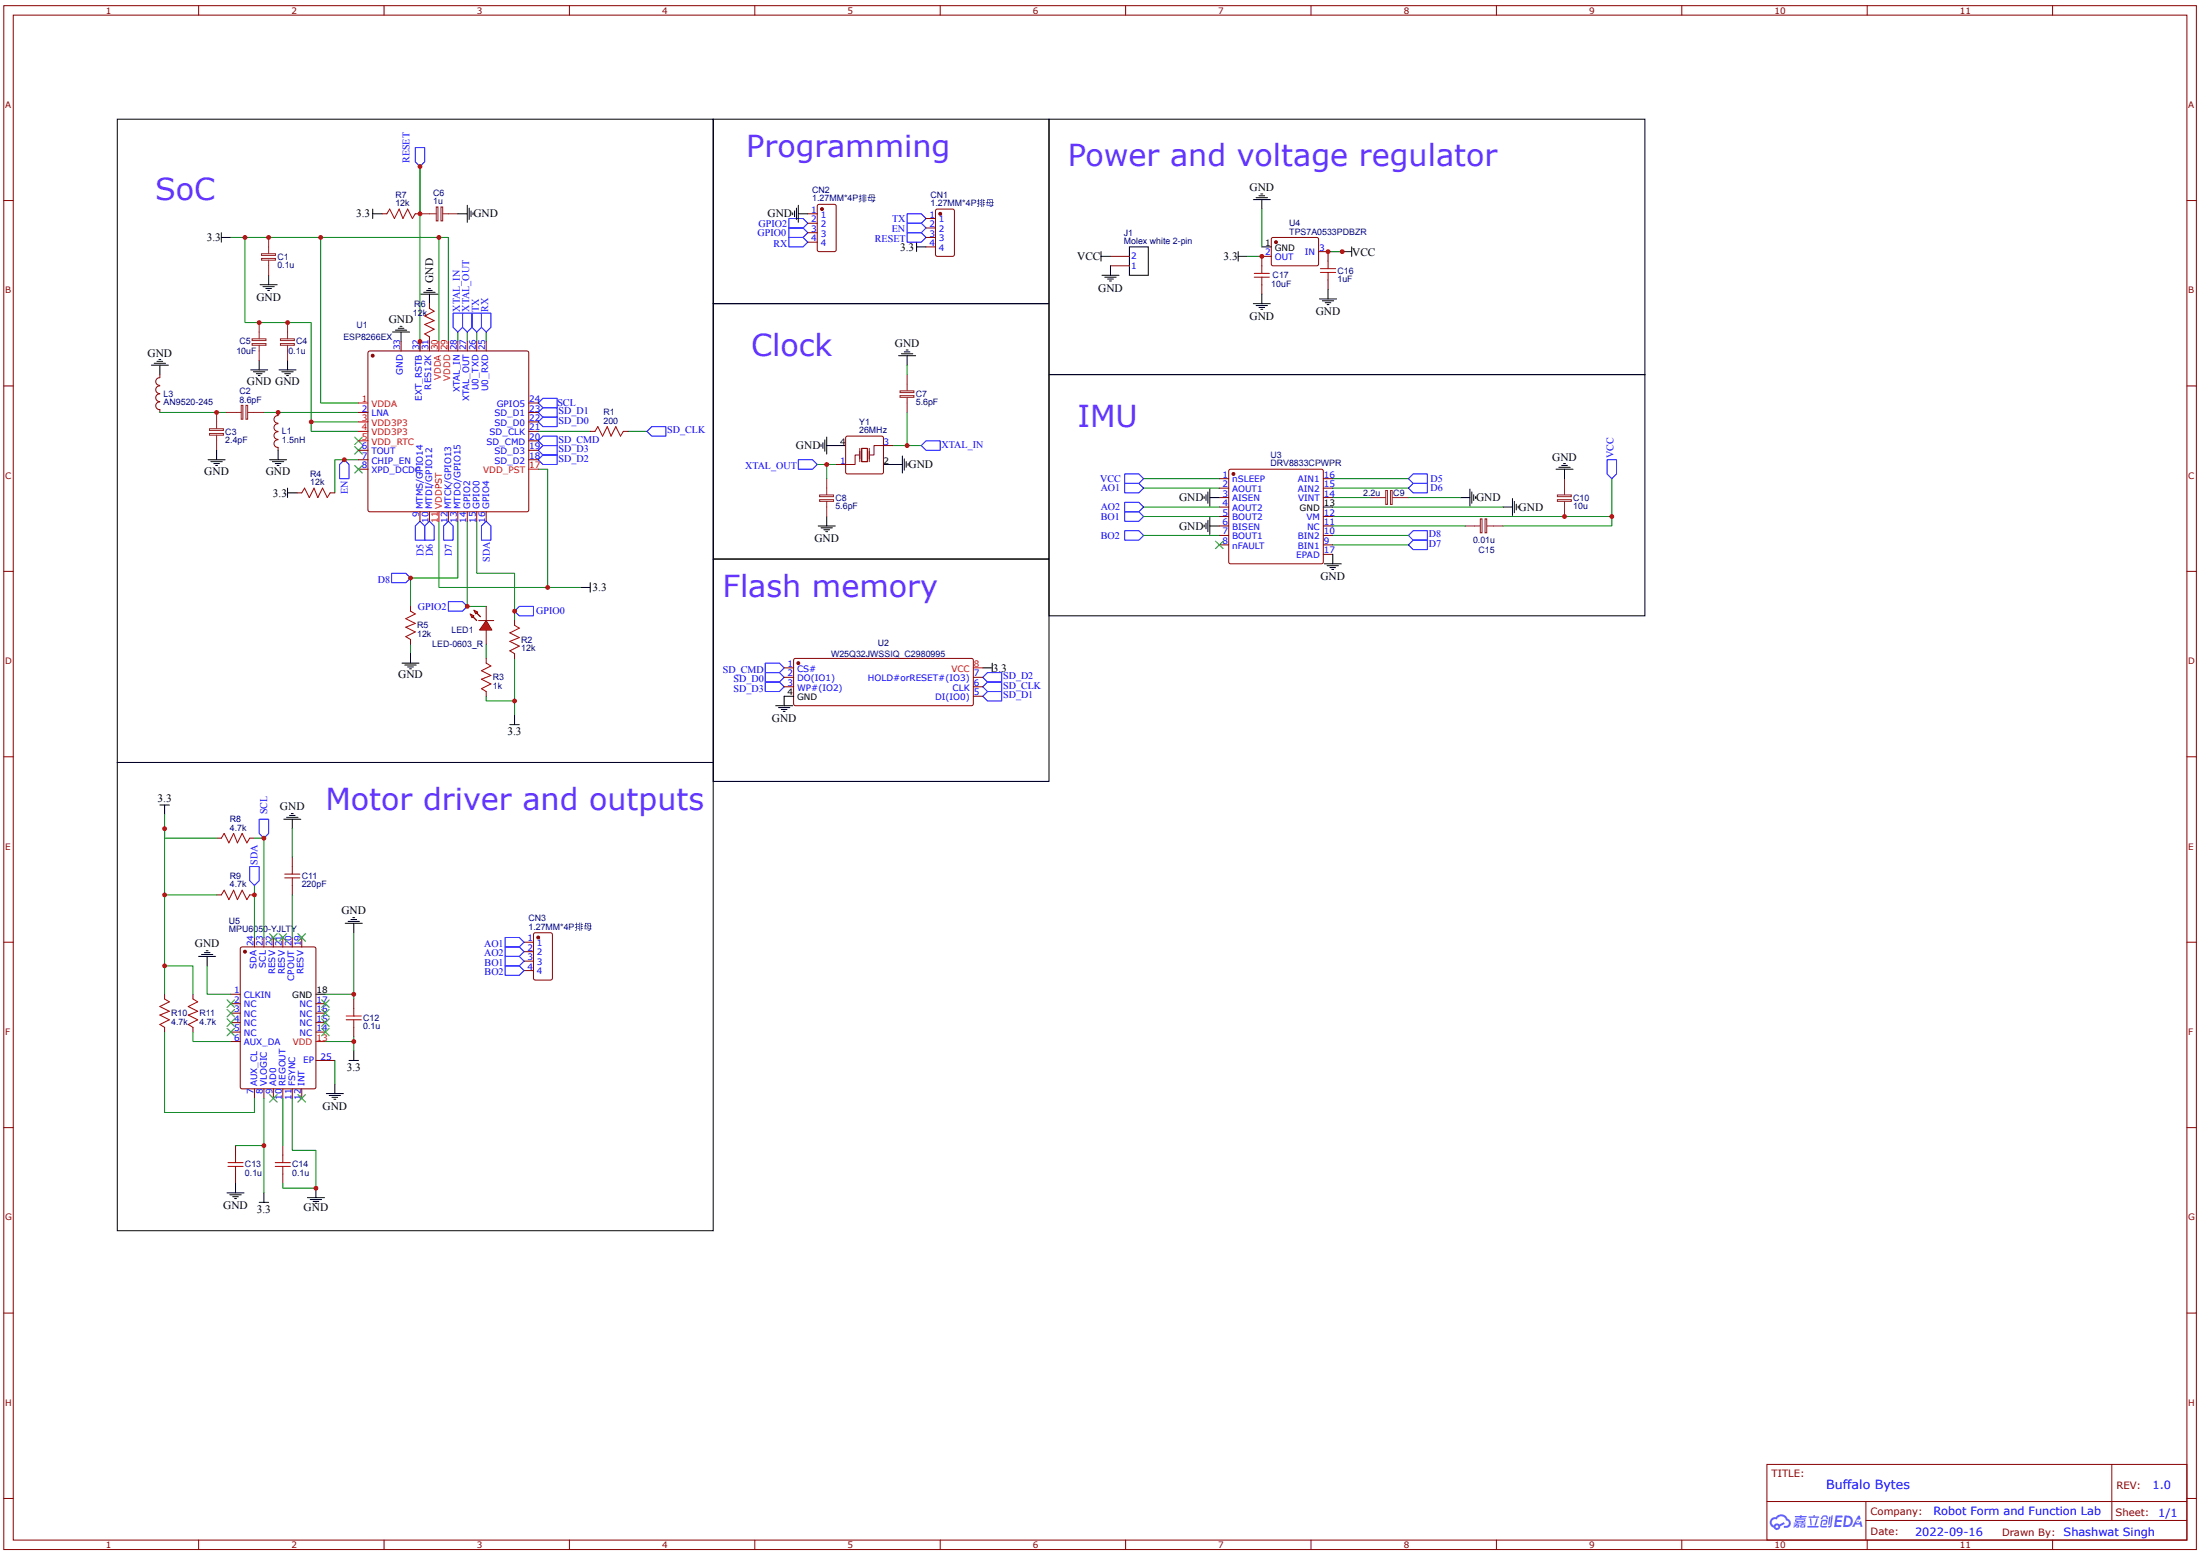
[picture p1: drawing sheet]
<svg xmlns="http://www.w3.org/2000/svg" width="420mm" height="297mm" viewBox="0 0 420 297" stroke-linecap="round" stroke-linejoin="round" font-family="sans-serif">
<path d="M101.9 178.1l.3-.1h2.8l.4 .2v8.4l-.2 .4h-3l-.4-.2v-8.5z" fill="none" stroke="#800" stroke-width=".19"/>
<circle cx="102.7" cy="178.9" r=".27" fill="#800"/>
<g fill="none" stroke="#800" stroke-width=".19">
<path d="M156 39.1l.3-.1h2.9l.3 .2v8.4l-.2 .4h-3l-.3-.2-.1-8.5zM211.9 50.7h3.6M211.9 48.9h3.6M100 179.8h1.8M100 181.6h1.8M100 183.4h1.8M100 185.2h1.8"/>
<circle cx="102.7" cy="178.9" r=".27"/>
</g>
<path d="M152 39.7v2.2M152.3 39.2v3.2M151.2 40.6v.4M151.6 40.2v1.1M152.3 40.8h1.8M174.9 47.1h1.8M174.9 46.2v1.8M215.5 47.1h3.6v5.4h-3.6z" fill="none" stroke="#000" stroke-width=".19"/>
<path d="M150.5 45.3h2.7l.9 .9-.9 .9h-2.7zM150.5 43.5h2.7l.9 .9-.9 .9h-2.7zM150.5 41.7h2.7l.9 .9-.9 .9h-2.7zM173.1 44.4h2.7l.9 .9-.9 .9h-2.7zM173.1 42.6h2.7l.9 .9-.9 .9h-2.7zM173.1 40.8h2.7l.9 .9-.9 .9h-2.7z" fill="none" stroke="#00f" stroke-width=".19"/>
<circle cx="156.8" cy="39.9" r=".27" fill="#800"/>
<g fill="none" stroke="#800" stroke-width=".19">
<path d="M178.6 40l.3-.1h2.8l.4 .2v8.5l-.2 .3h-3l-.4-.2v-8.5zM154.1 40.8h1.8M154.1 42.6h1.8M154.1 44.4h1.8M154.1 46.2h1.8"/>
<circle cx="156.8" cy="39.9" r=".27"/>
</g>
<circle cx="179.4" cy="40.8" r=".27" fill="#800"/>
<g fill="none" stroke="#800" stroke-width=".19">
<path d="M176.7 41.7h1.8M176.7 43.5h1.8M176.7 45.3h1.8M176.7 47.1h1.8M30.5 75.2a.72 .72 0 0 0-.8 .7 .72 .72 0 0 0 .8 .7M30.5 73.6a.72 .72 0 0 0-.8 .7 .72 .72 0 0 0 .8 .8M30.5 76.7a.72 .72 0 0 0-.8 .7 .72 .72 0 0 0 .8 .7v.6M30.5 72.1a.72 .72 0 0 0-.8 .7 .72 .72 0 0 0 .8 .7M30.5 71.5v.5M98.2 118.4v.9M92.8 125.6v.9M92.8 131.9v.9"/>
<path d="M98.2 124.7v.9"/>
<circle cx="179.4" cy="40.8" r=".27"/>
</g>
<path d="M71.1 39.9v1.8M71.1 40.8h1.8M28.9 69.7h3.2M29.4 69.3h2.2M30 68.9h1M30.3 68.6h.4M30.5 69.7v1.8M97.3 138.3h1.8M98.2 136.4v1.9" fill="none" stroke="#000" stroke-width=".19"/>
<path d="M30.5 78.7h12.6M89.2 99.4v16.3h3.6M91 99.4v10h7.2v9M92.8 132.8v.9h5.4M92.8 122.9v2.7M98.2 125.6v10.8" fill="none" stroke="#080" stroke-width=".19"/>
<path d="M41.3 78.7v3.1M40 81.8h2.6v.3h-2.6zM40 82.7h2.6v.3h-2.6zM41.3 83v2.9" fill="none" stroke="#8d2323" stroke-width=".19"/>
<path d="M67.7 85.2l1.4 1.4zM69.1 85.2l-1.4 1.4z" fill="#000"/>
<path d="M67.7 85.2l1.4 1.4M69.1 85.2l-1.4 1.4" fill="none" stroke="#3c3" stroke-width=".19"/>
<path d="M85.5 114.8h2.8l.9 .9-.9 .9h-2.8zM98.2 116.6l.9-.9h2.7v1.8h-2.7z" fill="none" stroke="#00f" stroke-width=".19"/>
<path d="M98.2 119.3l.9 .5-1.8 .9 1.8 .9-1.8 .8 1.8 .9-1.8 .9 .9 .5M92.8 126.5l.9 .6-1.8 .9 1.8 .9-1.8 .7 1.8 .9-1.8 .9 .9 .5" fill="none" stroke="#a00000" stroke-width=".19"/>
<path d="M92.8 118.4l1.1 1.8h-2.4z" fill="#f00"/>
<path d="M91.3 118.4h2.9M92.8 118.4l1.1 1.8h-2.4z" fill="none" stroke="#800" stroke-width=".19"/>
<path d="M90.2 117.7l.8 .7z" fill="#800"/>
<path d="M90.2 117.7l.8 .7" fill="none" stroke="#800" stroke-width=".19"/>
<path d="M91 117l.7 .7z" fill="#800"/>
<path d="M91 117l.7 .7" fill="none" stroke="#800" stroke-width=".19"/>
<path d="M89.7 117.1l.7 .4-.3 .4z" fill="#f00"/>
<path d="M89.7 117.1l.7 .4-.3 .4z" fill="none" stroke="#800" stroke-width=".19"/>
<path d="M90.4 116.4l.7 .4-.3 .3z" fill="#f00"/>
<g fill="none" stroke="#800" stroke-width=".19">
<path d="M72.9 40.8h.9M79.2 40.8h.9M81.9 57.9v.9M81.9 64.3v.9M56.7 94h.9M63 94h.9M112.6 82.3h.9M118.9 82.3h.9M159.5 88.6h1.9M161.5 83.3l.2-.1h6.5l.3 .1 .1 .3v6.5l-.1 .2-.3 .1h-6.5l-.2-.1-.1-.2v-6.5zM168.6 85h1.8M78.3 115.7v.9"/>
<path d="M90.4 116.4l.7 .4-.3 .3zM92.8 115.7v2.7M78.3 122v.9M92.8 120.2v2.7M151.5 125.7l.3-.1h33.6l.3 .4v8.4l-.3 .2h-33.7l-.3-.3v-8.3z"/>
</g>
<g fill="none" stroke="#00f" stroke-width=".19">
<path d="M79.2 28.2h1.8v2.7l-.9 .9-.9-.9zM86.5 59.7h1.8v2.7l-.9 .9-.9-.9zM88.3 59.7h1.8v2.7l-.9 .9-.9-.9zM90.1 59.7h1.8v2.7l-.9 .9-.9-.9zM91.9 59.7h1.8v2.7l-.9 .9-.9-.9zM102.7 76.9l.9-.9h2.7v1.8h-2.7zM102.7 78.7l.9-.9h2.7v1.8h-2.7zM65.7 87.7l.9 .9v2.7h-1.8v-2.7zM80.1 99.4l.9 .9v2.8h-1.8v-2.8zM81.9 99.4l.9 .9v2.8h-1.8v-2.8zM92.8 99.4l.9 .9v2.8h-1.8v-2.8zM102.7 80.5l.9-.9h2.7v1.8h-2.7z"/>
<path d="M102.7 87.7l.9-.9h2.7v1.8h-2.7zM102.7 85.9l.9-.9h2.7v1.8h-2.7zM102.7 84.1l.9-.9h2.7v1.8h-2.7zM123.5 82.3l.9-.9h2.7v1.8h-2.7zM152.3 87.7h2.7l.9 .9-.9 .9h-2.7zM175.8 85l.9-.9h2.7v1.8h-2.7zM84.6 100.3l.9-.9 1 .9v2.8h-1.9zM146 128.3h2.7l.9 .9-.9 .9h-2.7zM146 126.5h2.7l.9 .9-.9 .9h-2.7zM146 130.1h2.7l.9 .9-.9 .9h-2.7zM187.5 132.8l.9-.9h2.7v1.8h-2.7zM187.5 129.2l.9-.9h2.7v1.8h-2.7z"/>
<path d="M187.5 131l.9-.9h2.7v1.8h-2.7zM96.4 178.9h2.7l.9 .9-.9 .9h-2.7zM96.4 184.3h2.7l.9 .9-.9 .9h-2.7zM96.4 182.5h2.7l.9 .9-.9 .9h-2.7zM96.4 180.7h2.7l.9 .9-.9 .9h-2.7z"/>
</g>
<g fill="none" stroke="#080" stroke-width=".19">
<path d="M80.1 31.8v35.2M87.4 63.3v1.9M89.2 63.3v1.9M91 63.3v1.9M92.8 63.3v1.9M173.1 78.7v6.3M68.4 87.7h-4.5v6.3M83.7 99.4v12.7h27.1M87.4 99.4v10.9h-9.1v5.4M102.7 89.5h1.8v22.6M102.7 82.3h9.9M119.8 82.3h3.7"/>
<path d="M157.7 88.6h1.8M170.4 85h5.4M78.3 122.9v1.8"/>
</g>
<g fill="none" stroke="#000" stroke-width=".19">
<path d="M89.2 39.2v3.2M89.5 39.7v2.2M42.2 45.3h1.8M42.2 44.4v1.8M80.3 56.1h3.3M80.9 55.8h2.1M81.4 55.4h1.1M81.8 55h.3M81.9 56.1v1.8M87.4 40.8h1.8M89.9 40.2v1.1M90.2 40.6v.4"/>
<path d="M210.1 48.9h1.8M210.1 48v1.8M210.3 52.5h3.2M210.8 52.9h2.2M211.3 53.2h1.1M211.7 53.6h.4M211.9 50.7v1.8M74.9 63.3h3.2M75.4 63h2.2M76 62.6h1.1M76.3 62.3h.4M76.5 63.3v1.9"/>
<path d="M171.5 67.9h3.2M172 67.5h2.2M172.5 67.1h1.1M172.9 66.8h.4M173.1 67.9v1.8M54.9 94h1.8M54.9 93.1v1.8M156.7 84.8v.4M157 84.5v1M157.4 83.9v2.2M157.7 85h3.7M157.7 83.4v3.2"/>
<path d="M168.6 88.6h3.6M172.2 87v3.2M172.5 87.5v2.2M172.9 88.1v1.1M173.3 88.4v.4M110.8 112.1h1.8M112.6 111.2v1.8M76.7 126.5h3.3M77.2 126.9h2.2M77.8 127.2h1.1M78.1 127.6h.4M78.3 124.7v1.8"/>
<path d="M148 134.6h3.2M148.5 135h2.2M149.1 135.4h1.1M149.4 135.7h.4M149.6 132.8v1.8M187.5 127.4h1.8M189.3 126.5v1.8"/>
</g>
<path d="M83.2 39.5h.4v2.6h-.4zM84.1 39.5h.4v2.6h-.4zM80.1 40.8h3.1M84.5 40.8h2.9M171.7 74.6h2.7v.3h-2.7zM171.7 75.5h2.7v.3h-2.7zM173.1 71.5v3M173.1 75.8v2.9" fill="none" stroke="#8d2323" stroke-width=".19"/>
<path d="M163.9 86.8h-.7v1.8h-1.8M164.1 85.5v2.6M164.4 85.5h1.1v2.6h-1.1zM165.9 85.5v2.6M168.6 85h-1.8v1.8h-.8" fill="none" stroke="#801" stroke-width=".19"/>
<path d="M73.8 40.8l.6-.9 .9 1.8 .9-1.8 .7 1.8 .9-1.8 .9 1.8 .5-.9M81.9 58.8l.9 .6-1.8 .9 1.8 .9-1.8 .7 1.8 .9-1.8 .9 .9 .6M57.6 94l.5-.9 .9 1.8 .9-1.8 .7 1.8 .9-1.8 .9 1.8 .6-.9M113.5 82.3l.6-.9 .9 1.8 .9-1.8 .7 1.8 .9-1.8 .9 1.8 .5-.9M78.3 116.6l.9 .5-1.8 .9 1.8 .9-1.8 .8 1.8 .9-1.8 .9 .9 .5" fill="none" stroke="#a00000" stroke-width=".19"/>
<circle cx="152.3" cy="126.5" r=".27" fill="#800"/>
<g fill="none" stroke="#800" stroke-width=".19">
<path d="M53.1 79.3a.72 .72 0 0 0-.8 .7 .72 .72 0 0 0 .7 .7M53.1 78.7v.5M70.3 67.1l.3-.1h29.9l.3 .1 .1 .2v30l-.1 .2-.3 .1h-29.9l-.3-.1-.1-.2v-30zM53.1 82.4a.72 .72 0 0 0-.8 .7 .72 .72 0 0 0 .7 .7M53.1 80.9a.72 .72 0 0 0-.8 .7 .72 .72 0 0 0 .7 .7M53.1 83.9a.72 .72 0 0 0-.8 .7 .72 .72 0 0 0 .7 .7M53.1 85.4v.5M149.6 127.4h1.8M149.6 129.2h1.8M149.6 131h1.8M185.7 129.2h1.8M185.7 131h1.8"/>
<path d="M185.7 132.8h1.8"/>
<circle cx="152.3" cy="126.5" r=".27"/>
</g>
<g fill="none" stroke="#000" stroke-width=".19">
<path d="M49.6 54.3h3.3M50.2 54.7h2.1M50.7 55h1.1M51.1 55.4h.3M51.3 52.5v1.8M47.8 70.6h3.3M48.4 70.9h2.1M48.9 71.3h1.1M49.3 71.7h.3M49.5 68.8v1.8M53.2 70.6h3.3M53.8 70.9h2.2"/>
<path d="M54.3 71.3h1.1M54.7 71.7h.3M54.9 68.8v1.8M39.7 87.7h3.3M40.2 88.1h2.2M40.8 88.4h1.1M41.2 88.8h.3M41.3 85.9v1.8M51.4 87.7h3.3M52 88.1h2.1M52.5 88.4h1.1M52.9 88.8h.3"/>
<path d="M53.1 85.9v1.8M149.6 132.8h1.8"/>
</g>
<path d="M185.7 127.4h1.8" fill="none" stroke="#f00" stroke-width=".19"/>
<path d="M67.7 83.4l1.4 1.4zM69.1 83.4l-1.4 1.4z" fill="#000"/>
<path d="M67.7 83.4l1.4 1.4M69.1 83.4l-1.4 1.4" fill="none" stroke="#3c3" stroke-width=".19"/>
<path d="M44 45.3h41.5v19.9M46.7 45.3v16.2h12.7v19h9M61.2 45.3v31.6h7.2M83.7 45.3v19.9M50.4 78.7h18M59.4 80.5v1.8h9" fill="none" stroke="#080" stroke-width=".19"/>
<g fill="none" stroke="#8d2323" stroke-width=".19">
<path d="M49.9 48.4h2.7v.3h-2.7zM49.9 49.3h2.7v.3h-2.7zM51.3 45.3v3.1M51.3 49.6v2.9M43.1 78.7h2.9M46 77.3h.3v2.7h-.3zM46.9 77.3h.4v2.7h-.4zM47.3 78.7h3.1M48.1 64.6h2.7v.4h-2.7zM48.1 65.6h2.7v.3h-2.7zM49.5 61.5v3.1M49.5 65.9v2.9"/>
<path d="M53.5 64.6h2.7v.4h-2.7zM53.5 65.6h2.7v.3h-2.7zM54.9 61.5v3.1M54.9 65.9v2.9"/>
</g>
<circle cx="71.1" cy="67.9" r=".27" fill="#800"/>
<g fill="none" stroke="#800" stroke-width=".19">
<path d="M68.4 78.7h1.8M76.5 65.2v1.8M80.1 65.2v1.8M81.9 65.2v1.8M87.4 65.2v1.8M89.2 65.2v1.8M91 65.2v1.8M92.8 65.2v1.8M100.9 78.7h1.8M100.9 76.9h1.8M68.4 85.9h1.8M68.4 87.7h1.8"/>
<path d="M68.4 89.5h1.8M80.1 97.6v1.8M81.9 97.6v1.8M85.5 97.6v1.8M87.4 97.6v1.8M89.2 97.6v1.8M91 97.6v1.8M92.8 97.6v1.8M100.9 85.9h1.8M100.9 87.7h1.8M100.9 84.1h1.8M100.9 82.3h1.8"/>
<path d="M100.9 80.5h1.8M234.6 89.6l.2-.1h17.3l.3 .1 .1 .3v17.3l-.1 .3-.3 .1h-17.3l-.2-.1-.2-.3v-17.3z"/>
<circle cx="71.1" cy="67.9" r=".27"/>
</g>
<path d="M68.4 76.9h1.8M83.7 65.2v1.8M85.5 65.2v1.8M68.4 80.5h1.8M68.4 82.3h1.8M68.4 84.1h1.8M83.7 97.6v1.8M100.9 89.5h1.8" fill="none" stroke="#f00" stroke-width=".19"/>
<path d="M157.7 98.5v1.8M156.1 100.3h3.3M156.7 100.7h2.1M157.2 101.1h1.1M157.6 101.4h.3" fill="none" stroke="#000" stroke-width=".19"/>
<path d="M156.4 94.4h2.6v.4h-2.6zM156.4 95.3h2.6v.4h-2.6zM157.7 91.3v3.1M157.7 95.7v2.8" fill="none" stroke="#8d2323" stroke-width=".19"/>
<path d="M155.9 88.6h1.8v2.7M307.5 98.5v1.8h-20.7M307.5 91.3v7.2h-53.2" fill="none" stroke="#080" stroke-width=".19"/>
<circle cx="235.4" cy="90.4" r=".27" fill="#800"/>
<g fill="none" stroke="#800" stroke-width=".19">
<path d="M232.6 91.3h1.8M232.6 93.1h1.8M232.6 94.9h1.8M232.6 96.7h1.8M232.6 98.5h1.8M252.5 91.3h1.8M252.5 93.1h1.8M252.5 94.9h1.8M252.5 98.5h1.8M232.6 100.3h1.8M232.6 102.2h1.8M232.6 104h1.8"/>
<path d="M252.5 100.3h1.8M252.5 102.2h1.8M252.5 104h1.8M252.5 105.8h1.8M45.9 180.8l.3-.1h13.7l.4 .2v26.5l-.2 .3h-13.9l-.3-.2-.1-26.5z"/>
<circle cx="235.4" cy="90.4" r=".27"/>
</g>
<g fill="none" stroke="#000" stroke-width=".19">
<path d="M229.8 94.8v.3M230.1 94.4v1.1M230.1 99.8v1.1M230.5 93.9v2.1M230.5 99.3v2.1M230.8 94.9h1.8M230.8 93.3v3.3M230.8 98.7v3.3M252.5 96.7h1.8M278.7 94.9h1.8M280.5 93.3v3.3M280.8 93.9v2.1"/>
<path d="M281.2 94.4v1.1M281.6 94.8v.3M286.8 96.7h1.8M288.6 95.1v3.3M289 95.7v2.1M289.3 96.2v1.1M289.7 96.6v.3M296.9 89.5h3.2M297.4 89.2h2.2M298 88.8h1.1M298.3 88.4h.4M298.5 89.5v1.8"/>
<path d="M229.8 100.2v.3M230.8 100.3h1.8M252.7 107.6h3.2M253.2 107.9h2.2M253.8 108.3h1M254.1 108.7h.4M254.3 105.8v1.8"/>
</g>
<path d="M214.6 90.4h2.7l.9 .9-.9 .9h-2.7zM214.6 92.2h2.7l.9 .9-.9 .9h-2.7zM214.6 95.8h2.7l.9 .9-.9 .9h-2.7zM214.6 97.6h2.7l.9 .9-.9 .9h-2.7zM268.7 93.1l.9-.9h2.8v1.8h-2.8zM268.7 91.3l.9-.9h2.8v1.8h-2.8zM306.6 87.7h1.8v2.7l-.9 .9-.9-.9zM214.6 101.3h2.7l.9 .9-.9 .9h-2.7zM268.7 104l.9-.9h2.8v1.8h-2.8zM268.7 102.2l.9-.9h2.8v1.8h-2.8z" fill="none" stroke="#00f" stroke-width=".19"/>
<path d="M218.2 91.3h14.4M218.2 96.7h14.4M218.2 93.1h14.4M218.2 98.5h14.4M254.3 91.3h14.4M254.3 96.7h32.5M254.3 93.1h14.4M268.7 94.9h10M218.2 102.2h14.4M254.3 104h14.4M254.3 102.2h14.4M254.3 100.3h25.3" fill="none" stroke="#080" stroke-width=".19"/>
<path d="M261.5 94.9h2.9M264.4 93.6h.3v2.6h-.3zM265.3 93.6h.3v2.6h-.3zM265.7 94.9h3M282.5 99h.3v2.6h-.3zM283.4 99h.3v2.6h-.3zM297.2 94.4h2.6v.4h-2.6zM297.2 95.3h2.6v.4h-2.6zM298.5 91.3v3.1M298.5 95.7v2.8M279.6 100.3h2.9M283.7 100.3h3.1" fill="none" stroke="#8d2323" stroke-width=".19"/>
<path d="M231.9 103.2l1.5 1.5zM233.4 103.2l-1.5 1.5z" fill="#000"/>
<path d="M231.9 103.2l1.5 1.5M233.4 103.2l-1.5 1.5" fill="none" stroke="#3c3" stroke-width=".19"/>
<circle cx="46.7" cy="181.6" r=".27" fill="#800"/>
<g fill="none" stroke="#800" stroke-width=".19">
<path d="M242.7 45.4l.2-.1 8.5 .1 .2 .3-.1 4.9-.3 .1h-8.5l-.1-.3v-4.7zM41.3 159.9h.9M47.6 159.9h1M41.3 170.7h.9M47.6 170.7h1M48.6 178.9v1.8M50.4 178.9v1.8M52.2 178.9v1.8M54 178.9v1.8M55.8 163.5v1.8M55.8 168.9v1.8M55.8 178.9v1.8"/>
<path d="M57.6 178.9v1.8M31.4 189.7v.9M31.4 196v.9M36.8 189.7v.9M36.8 196v.9M44 189.7h1.8M44 191.5h1.8M44 193.3h1.8M44 195.1h1.8M44 196.9h1.8M44 198.7h1.8M60.3 191.5h1.8"/>
<path d="M60.3 193.3h1.8M60.3 195.1h1.8M60.3 196.9h1.8M67.5 190.6v1.8M67.5 196v1.8M44.9 218.6v1.8M48.6 207.7v1.8M50.4 207.7v1.8M52.2 207.7v1.8M54 207.7v1.8M54 218.6v1.8M55.8 207.7v1.8"/>
<path d="M57.6 207.7v1.8M60.3 202.3h3.6M44.9 224v1.8M54 224v1.8"/>
<circle cx="46.7" cy="181.6" r=".27"/>
</g>
<path d="M60.3 198.7h1.8" fill="none" stroke="#f00" stroke-width=".19"/>
<g fill="none" stroke="#000" stroke-width=".19">
<path d="M30.5 153.6h1.8M31.4 153.6v1.8M54.1 156.3h3.3M54.7 155.9h2.2M55.2 155.6h1.1M55.6 155.2h.4M55.8 156.3v1.8M65.9 176.2h3.2M66.4 175.8h2.2M67 175.4h1M67.3 175.1h.4M67.5 176.2v1.8"/>
<path d="M37.9 182.5h3.3M38.4 182.1h2.2M39 181.7h1.1M39.3 181.4h.4M39.5 182.5v1.8M60.3 189.7h1.8M62.3 208.6h3.2M62.8 209h2.2M63.3 209.4h1.1M63.7 209.7h.4M63.9 206.8v1.8M66.6 202.3h1.8"/>
<path d="M67.5 200.5v1.8M43.3 227.6h3.3M43.9 228h2.1M44.4 228.3h1.1M44.8 228.7h.3M44.9 225.8v1.8M49.5 229.4h1.8M50.4 227.6v1.8M58.7 228.5h3.2M59.2 228.9h2.2M59.7 229.2h1.1M60.1 229.6h.4"/>
<path d="M60.3 226.7v1.8"/>
</g>
<g fill="none" stroke="#080" stroke-width=".19">
<path d="M31.4 155.4v4.5h9.9M31.4 158.1v31.6M48.6 159.9h1.8v19M55.8 158.1v5.4M31.4 170.7h9.9M48.6 168.9v10M55.8 170.7v8.2M67.5 178v12.6M31.4 196.9v15.3h17.2v-2.7M31.4 184.3h5.4v5.4M36.8 196.9v1.8h7.2M39.5 184.3v5.4h4.5"/>
<path d="M62.1 189.7h5.4M67.5 197.8v.9h-5.4M67.5 198.7v1.8M50.4 209.5v9.1h-5.5M50.4 218.6v9M54 209.5v9.1M55.8 209.5v10h4.5v7.2h-6.3v-.9M63.9 202.3v4.5"/>
</g>
<g fill="#000">
<path d="M51.4 178.1l1.5 1.5zM51.4 179.6l1.5-1.5z"/>
<path d="M53.2 178.1l1.5 1.5zM53.2 179.6l1.5-1.5z"/>
<path d="M56.9 178.1l1.4 1.5zM58.3 178.1l-1.4 1.5z"/>
<path d="M43.3 190.8l1.5 1.4zM44.8 190.8l-1.5 1.4z"/>
<path d="M43.3 192.6l1.5 1.4zM44.8 192.6l-1.5 1.4z"/>
<path d="M43.3 194.4l1.5 1.4zM43.3 195.8l1.5-1.4z"/>
<path d="M43.3 196.2l1.5 1.4zM43.3 197.6l1.5-1.4z"/>
<path d="M61.4 196.2l1.4 1.4zM62.8 196.2l-1.4 1.4z"/>
<path d="M61.4 194.4l1.4 1.4zM62.8 194.4l-1.4 1.4z"/>
<path d="M61.4 192.6l1.4 1.4zM62.8 192.6l-1.4 1.4z"/>
<path d="M61.4 190.8l1.4 1.4zM62.8 190.8l-1.4 1.4z"/>
<path d="M51.4 208.8l1.5 1.5zM52.9 208.8l-1.5 1.5z"/>
<path d="M56.9 208.8l1.4 1.5zM58.3 208.8l-1.4 1.5z"/>
</g>
<g fill="none" stroke="#3c3" stroke-width=".19">
<path d="M51.4 178.1l1.5 1.5M52.9 178.1l-1.5 1.5M53.2 178.1l1.5 1.5M54.7 178.1l-1.5 1.5M56.9 178.1l1.4 1.5M58.3 178.1l-1.4 1.5M43.3 190.8l1.5 1.4M43.3 192.6l1.5 1.4M43.3 194.4l1.5 1.4M43.3 196.2l1.5 1.4M44.8 190.8l-1.5 1.4M44.8 192.6l-1.5 1.4"/>
<path d="M44.8 194.4l-1.5 1.4M44.8 196.2l-1.5 1.4M61.4 196.2l1.4 1.4M61.4 194.4l1.4 1.4M61.4 192.6l1.4 1.4M61.4 190.8l1.4 1.4M62.8 196.2l-1.4 1.4M62.8 194.4l-1.4 1.4M62.8 192.6l-1.4 1.4M62.8 190.8l-1.4 1.4M51.4 208.8l1.5 1.5M52.9 208.8l-1.5 1.5"/>
<path d="M56.9 208.8l1.4 1.5M58.3 208.8l-1.4 1.5"/>
</g>
<g fill="none" stroke="#a00000" stroke-width=".19">
<path d="M42.2 159.9l.6-.9 .9 1.8 .9-1.8 .7 1.8 .9-1.8 .9 1.8 .5-.9M42.2 170.7l.6-.9 .9 1.8 .9-1.8 .7 1.8 .9-1.8 .9 1.8 .5-.9M54.3 167.5h2.9M54.3 166.8h2.9M55.8 165.3v1.5M55.8 167.5v1.4M31.4 190.6l.9 .5-1.8 .9 1.8 .9-1.8 .8 1.8 .9-1.8 .9 .9 .5M36.8 190.6l.9 .5-1.8 .9 1.8 .9-1.8 .8 1.8 .9-1.8 .9 .9 .5M66.1 194.6h2.8M66.1 193.8h2.8M67.5 192.4v1.4M67.5 194.6v1.4"/>
<path d="M43.5 222.5h2.9M43.5 221.8h2.9M44.9 220.4v1.4M44.9 222.5v1.5M52.5 222.5h2.9M52.5 221.8h2.9M54 220.4v1.4M54 222.5v1.5"/>
</g>
<circle cx="243.5" cy="46.2" r=".27" fill="#800"/>
<g fill="none" stroke="#800" stroke-width=".19">
<path d="M.7 1.1h418.4v294.5h-418.4zM2.5 2.9h414.8v290.9h-414.8zM37.9 1.1v1.8M73.3 1.1v1.8M108.7 1.1v1.8M144 1.1v1.8M179.4 1.1v1.8M214.8 1.1v1.8M250.2 1.1v1.8M285.5 1.1v1.8M320.9 1.1v1.8M356.3 1.1v1.8"/>
<path d="M391.7 1.1v1.8M.7 38.3h1.8M417.3 38.3h1.8M240.8 54.3v1.8M242.6 48.9h-1.8v1.8M251.6 48h1.8v1.8M253.4 53.4v1.8M.7 73.6h1.8M417.3 73.6h1.8M.7 109h1.8M417.3 109h1.8M.7 144.4h1.8"/>
<path d="M417.3 144.4h1.8M.7 179.8h1.8M417.3 179.8h1.8M.7 215.1h1.8M417.3 215.1h1.8M.7 250.5h1.8M417.3 250.5h1.8M337.1 279.4h80.2v14.4h-80.2zM403 279.4v10.7M.7 285.9h1.8M37.9 293.8v1.8M73.3 293.8v1.8"/>
<path d="M108.7 293.8v1.8M144 293.8v1.8M179.4 293.8v1.8M214.8 293.8v1.8M250.2 293.8v1.8M285.5 293.8v1.8M320.9 293.8v1.8M337.2 286.5h80M356 290.1h61.2M356 286.5v7.2M356.3 293.8v1.8M391.7 293.8v1.8"/>
<path d="M417.3 285.9h1.8"/>
<circle cx="243.5" cy="46.2" r=".27"/>
</g>
<g fill="none" stroke="#000" stroke-width=".19">
<path d="M22.4 22.7h113.7v122.8h-113.7zM136.1 22.7h64.1v35.2h-64.1zM200.2 22.7h113.7v48.8h-113.7zM239.1 38.1h3.3M239.7 37.7h2.1M240.2 37.4h1.1M240.6 37h.3M240.8 38.1v1.8M136.1 57.9h64.1v48.8h-64.1zM236.3 48.9h1.8M236.3 48v1.8M239.1 57.9h3.3"/>
<path d="M239.7 58.3h2.1M240.2 58.7h1.1M240.6 59h.3M240.8 47.1h1.8M240.8 56.1v1.8M251.8 57h3.2M252.3 57.4h2.2M252.9 57.8h1M253.2 58.1h.4M253.4 55.2v1.8M256.1 48h1.8M257.9 47.1v1.8"/>
<path d="M200.2 71.5h113.7v46h-113.7zM136.1 106.7h64.1v42.4h-64.1zM22.4 145.5h113.7v89.3h-113.7z"/>
</g>
<path d="M239.3 52.9h2.9M239.3 52.2h2.9M240.8 50.7v1.5M240.8 52.9v1.4M252 52h2.8M252 51.3h2.8M253.4 49.8v1.5M253.4 52v1.4" fill="none" stroke="#a00000" stroke-width=".19"/>
<path d="M240.8 39.9v7.2M238.1 48.9h2.7M253.4 48h2.7M173.1 69.7v1.8M254.3 94.9h7.2" fill="none" stroke="#080" stroke-width=".19"/>
<path d="M74.7 109.4h2.7l.9 .9-.9 .9h-2.7zM49.5 156.3h1.8v2.7l-.9 .9-.9-.9zM47.6 165.3h1.9v2.7l-.9 .9-1-.9z" fill="none" stroke="#00f" stroke-width=".19"/>
<path d="M67.7 88.8l1.4 1.4zM69.1 88.8l-1.4 1.4z" fill="#000"/>
<path d="M67.7 88.8l1.4 1.4M69.1 88.8l-1.4 1.4" fill="none" stroke="#3c3" stroke-width=".19"/>
<g fill="#58f">
<path d="M350.2 289.1l1.4 .1v.1l-.2 .2h-.8l-.1 .5h.8l.2 .2-.2 .2h-.8l-.1 .6h.8h.1v.3h-1.4z"/>
<path d="M354.5 289.2h.4l.1 .6-.3 .2a.35 .35 0 0 0-.5 .1 .35 .35 0 0 0 .2 .5 .35 .35 0 0 0 .5-.3l.2-.1 .3 1.1h-.4l-.1-.4h-.8l-.3 .4h-.4z"/>
<path d="M349 289.4h.3l-.2 1.4-.2 .1-.1-.1z"/>
<path d="M349.4 289.1h.3l-.2 2a.4 .4 0 0 1-.3 .3 .4 .4 0 0 1-.4-.1l.4-.3z"/>
<path d="M347.7 289.2l.3-.1 .6 .1 .2 .6h-.3l-.2-.4h-.4l-.2 .5-.3-.1z"/>
<path d="M347.6 290l.8-.1a.54 .54 0 0 1 .3 .7 .54 .54 0 0 1-.7 .3l-.1-.2 .4-.1 .1-.4-.7 .1-.1 .8h.9l.1 .3h-1l-.2-.1-.1-.3z"/>
<path d="M344.9 291.1h2l.1 .2-.1 .1h-2z"/>
<path d="M346.6 289.7h.3l-.4 1.3-.2 .1-.1-.2z"/>
<path d="M345.3 289.7h.3l.1 1.2-.1 .1-.2-.1z"/>
<path d="M345.1 289.3h.9v-.2h.3v.2h.7l.1 .2-.1 .1h-1.8z"/>
<path d="M342.3 290.8l.4-.1 .5 .1a.34 .34 0 0 1 0 .6l-.5 .1v-.2l.3-.1v-.1h-.2l-.6 .4-.1-.2 .4-.2h-.3z"/>
<path d="M342.5 289.2h1v-.1h.3v.1h.9l.1 .2-1.1 .1v.1h.8v.1h-1.9v-.1h.8v-.1h-.9z"/>
<path d="M351.9 289.1l-.2 2.2h.6a1.15 1.15 0 0 0 1.2-1.3 1.15 1.15 0 0 0-1.6-.9zM352.3 289.5a.74 .74 0 0 1 .8 .9 .74 .74 0 0 1-1 .6z"/>
<path d="M342.6 289.9l-.1 .4 .3 .2h-.5v.2h2.3l-.1-.2h-.5l.2-.1a.33 .33 0 0 0 .3-.5zM342.8 290l1.4 .1-.1 .1h-1.3zM343.1 290.4h.7l-.1 .1h-.6z"/>
<path d="M343.6 290.9l-.1 .5 .7 .1a.42 .42 0 0 0 .3-.6zM343.8 291h.4l-.1 .2h-.3z"/>
<path d="M338 289.7a1.05 1.05 0 0 0 .4 1.8 .63 .63 0 0 0 .8 .4 .63 .63 0 0 0 .5-.7l.9-.5-.2-.3-.9 .5-.1-.2a.63 .63 0 0 0-1 .4 .64 .64 0 0 1-.3-.9 .64 .64 0 0 1 .9-.3 .93 .93 0 0 1 1-.6 .93 .93 0 0 1 .8 .8 .53 .53 0 0 1 .5 .7 .53 .53 0 0 1-.8 .3l-.2 .2a.88 .88 0 0 0 1.4-.3 .88 .88 0 0 0-.6-1.3 1.35 1.35 0 0 0-2.3-.3zM338.8 291.3a.25 .25 0 0 1 .5 0 .25 .25 0 0 1-.5 0z"/>
<circle cx="354.5" cy="290.3" r=".14"/>
</g>
<g fill="#c00">
<circle cx="98.2" cy="116.6" r=".45"/>
<circle cx="89.2" cy="115.7" r=".45"/>
<circle cx="98.2" cy="133.7" r=".45"/>
<circle cx="104.5" cy="112.1" r=".45"/>
<circle cx="65.7" cy="87.7" r=".45"/>
<circle cx="51.3" cy="45.3" r=".45"/>
<circle cx="83.7" cy="45.3" r=".45"/>
<circle cx="61.2" cy="45.3" r=".45"/>
<circle cx="46.7" cy="45.3" r=".45"/>
<circle cx="157.7" cy="88.6" r=".45"/>
<circle cx="173.1" cy="85" r=".45"/>
<circle cx="80.1" cy="40.8" r=".45"/>
<circle cx="59.4" cy="80.5" r=".45"/>
<circle cx="49.5" cy="61.5" r=".45"/>
<circle cx="54.9" cy="61.5" r=".45"/>
<circle cx="53.1" cy="78.7" r=".45"/>
<circle cx="41.3" cy="78.7" r=".45"/>
<circle cx="31.4" cy="170.7" r=".45"/>
<circle cx="67.5" cy="189.7" r=".45"/>
<circle cx="67.5" cy="198.7" r=".45"/>
<circle cx="50.4" cy="218.6" r=".45"/>
<circle cx="60.3" cy="226.7" r=".45"/>
<circle cx="253.4" cy="48" r=".45"/>
<circle cx="78.3" cy="110.3" r=".45"/>
<circle cx="50.4" cy="159.9" r=".45"/>
<circle cx="31.4" cy="184.3" r=".45"/>
<circle cx="48.6" cy="170.7" r=".45"/>
<circle cx="240.8" cy="48.9" r=".45"/>
<circle cx="256.1" cy="48" r=".45"/>
<circle cx="31.4" cy="158.1" r=".45"/>
<circle cx="80.1" cy="65.2" r=".45"/>
<circle cx="298.5" cy="98.5" r=".45"/>
<circle cx="307.5" cy="98.5" r=".45"/>
<circle cx="80.1" cy="31.8" r=".45"/>
</g>
<g font-size="5.8" fill="#63f">
<text x="142.4" y="30">Programming</text>
<text x="203.8" y="31.8">Power and voltage regulator</text>
<text x="29.6" y="38.1">SoC</text>
<text x="143.3" y="67.9">Clock</text>
<text x="205.6" y="81.4">IMU</text>
<text x="137.9" y="113.9">Flash memory</text>
<text x="62.1" y="154.5">Motor driver and outputs</text>
</g>
<text font-size="2.4" fill="#00f" x="348.4" y="284">Buffalo Bytes</text>
<g font-size="2.2">
<text x="68" y="41.5">3.3</text>
<text x="90.3" y="41.5">GND</text>
<text x="146.5" y="41.5">GND</text>
<text x="238.4" y="36.5">GND</text>
<text x="39.4" y="46">3.3</text>
<text x="171.7" y="47.8">3.3</text>
<text x="82.6" y="54" transform="rotate(-90 82.6 54)">GND</text>
<text x="205.5" y="49.6">VCC</text>
<text x="233.5" y="49.7">3.3</text>
<text x="258" y="48.8">VCC</text>
<text x="48.9" y="57.4">GND</text>
<text x="209.5" y="55.6">GND</text>
<text x="74.2" y="61.7">GND</text>
<text x="238.4" y="61.1">GND</text>
<text x="251.1" y="60.2">GND</text>
<text x="28.2" y="68">GND</text>
<text x="170.7" y="66.2">GND</text>
<text x="47.1" y="73.5">GND GND</text>
<text x="151.9" y="85.7">GND</text>
<text x="173.4" y="89.3">GND</text>
<text x="296.2" y="87.9">GND</text>
<text x="39" y="90.6">GND</text>
<text x="50.7" y="90.6">GND</text>
<text x="52.1" y="94.7">3.3</text>
<text x="225" y="95.7">GND</text>
<text x="281.6" y="95.7">GND</text>
<text x="225" y="101.1">GND</text>
<text x="289.8" y="97.5">GND</text>
<text x="155.4" y="103.4">GND</text>
<text x="113.1" y="112.8">3.3</text>
<text x="252" y="110.7">GND</text>
<text x="76" y="129.4">GND</text>
<text x="189.4" y="128.1">3.3</text>
<text x="147.3" y="137.8">GND</text>
<text x="96.8" y="140.2">3.3</text>
<text x="30.1" y="153">3.3</text>
<text x="53.4" y="154.6">GND</text>
<text x="65.2" y="174.4">GND</text>
<text x="37.2" y="180.8">GND</text>
<text x="66.1" y="204.4">3.3</text>
<text x="61.5" y="211.8">GND</text>
<text x="42.6" y="230.7">GND</text>
<text x="49" y="231.5">3.3</text>
<text x="57.9" y="231">GND</text>
</g>
<g font-size="2.2" fill="#00f">
<text x="410.7" y="284.1">1.0</text>
<text x="365.4" y="293">2022-09-16</text>
<text x="369" y="289">Robot Form and Function Lab</text>
<text x="393.7" y="293">Shashwat Singh</text>
<text x="411.8" y="289.4">1/1</text>
</g>
<g font-size="1.9" fill="#00f">
<text x="78.1" y="31.1" transform="rotate(-90 78.1 31.1)">RESET</text>
<text x="144.5" y="45">GPIO0</text>
<text x="144.7" y="43.2">GPIO2</text>
<text x="147.6" y="47.1">RX</text>
<text x="166.9" y="46.3">RESET</text>
<text x="170.2" y="44.2">EN</text>
<text x="170.2" y="42.4">TX</text>
<text x="87.7" y="59.5" transform="rotate(-90 87.7 59.5)">XTAL_IN</text>
<text x="89.5" y="59.5" transform="rotate(-90 89.5 59.5)">XTAL_OUT</text>
<text x="91.4" y="59.5" transform="rotate(-90 91.4 59.5)">TX</text>
<text x="93.2" y="59.5" transform="rotate(-90 93.2 59.5)">RX</text>
<text x="106.3" y="77.5">SCL</text>
<text x="106.6" y="79.1">SD_D1</text>
<text x="106.6" y="80.9">SD_D0</text>
<text x="127.3" y="82.7">SD_CLK</text>
<text x="106.6" y="88.1">SD_D2</text>
<text x="106.6" y="86.3">SD_D3</text>
<text x="106.6" y="84.5">SD_CMD</text>
<text x="142.2" y="89.5">XTAL_OUT</text>
<text x="179.7" y="85.4">XTAL_IN</text>
<text x="307.9" y="87.3" transform="rotate(-90 307.9 87.3)">VCC</text>
<text x="66.3" y="94.3" transform="rotate(-90 66.3 94.3)">EN</text>
<text x="209.9" y="91.9">VCC</text>
<text x="210" y="93.8">AO1</text>
<text x="273" y="93.7">D6</text>
<text x="273" y="91.9">D5</text>
<text x="210" y="97.4">AO2</text>
<text x="210" y="99.2">BO1</text>
<text x="80.8" y="106" transform="rotate(-90 80.8 106)">D5</text>
<text x="82.6" y="106" transform="rotate(-90 82.6 106)">D6</text>
<text x="86.2" y="106" transform="rotate(-90 86.2 106)">D7</text>
<text x="93.4" y="107.2" transform="rotate(-90 93.4 107.2)">SDA</text>
<text x="210" y="102.8">BO2</text>
<text x="272.6" y="104.3">D7</text>
<text x="272.6" y="102.5">D8</text>
<text x="72.1" y="111.3">D8</text>
<text x="79.8" y="116.3">GPIO2</text>
<text x="102.3" y="117.2">GPIO0</text>
<text x="137.9" y="128.3">SD_CMD</text>
<text x="140" y="130.1">SD_D0</text>
<text x="140" y="131.9">SD_D3</text>
<text x="191.4" y="129.6">SD_D2</text>
<text x="191.4" y="131.4">SD_CLK</text>
<text x="191.4" y="133.2">SD_D1</text>
<text x="51" y="155.4" transform="rotate(-90 51 155.4)">SCL</text>
<text x="49.1" y="165" transform="rotate(-90 49.1 165)">SDA</text>
<text x="92.4" y="182.5">AO2</text>
<text x="92.4" y="180.7">AO1</text>
<text x="92.5" y="184.3">BO1</text>
<text x="92.5" y="186.1">BO2</text>
</g>
<g font-size="1.9" fill="#800">
<text x="338" y="281.7">TITLE:</text>
<text x="403.9" y="284.1">REV:</text>
<text x="356.9" y="292.9">Date:</text>
<text x="356.9" y="289">Company:</text>
<text x="382" y="293">Drawn By:</text>
<text x="403.7" y="289.3">Sheet:</text>
</g>
<g font-size="1.7" fill="#800">
<text x="20.2" y="2.6">1</text>
<text x="55.6" y="2.6">2</text>
<text x="91" y="2.6">3</text>
<text x="126.3" y="2.6">4</text>
<text x="161.7" y="2.6">5</text>
<text x="197.1" y="2.6">6</text>
<text x="232.5" y="2.6">7</text>
<text x="267.8" y="2.6">8</text>
<text x="303.2" y="2.6">9</text>
<text x="338.6" y="2.6">10</text>
<text x="374" y="2.6">11</text>
<text x="1" y="20.6">A</text>
<text x="417.5" y="20.6">A</text>
<text x="1" y="55.9">B</text>
<text x="417.5" y="55.9">B</text>
<text x="1" y="91.3">C</text>
<text x="417.5" y="91.3">C</text>
<text x="1" y="126.7">D</text>
<text x="417.5" y="126.7">D</text>
<text x="1" y="162.1">E</text>
<text x="417.5" y="162.1">E</text>
<text x="1" y="197.4">F</text>
<text x="417.5" y="197.4">F</text>
<text x="1" y="232.8">G</text>
<text x="417.5" y="232.8">G</text>
<text x="1" y="268.2">H</text>
<text x="417.5" y="268.2">H</text>
<text x="20.2" y="295.4">1</text>
<text x="55.6" y="295.4">2</text>
<text x="91" y="295.4">3</text>
<text x="126.3" y="295.4">4</text>
<text x="161.7" y="295.4">5</text>
<text x="197.1" y="295.4">6</text>
<text x="232.5" y="295.4">7</text>
<text x="267.8" y="295.4">8</text>
<text x="303.2" y="295.4">9</text>
<text x="338.6" y="295.4">10</text>
<text x="374" y="295.4">11</text>
</g>
<g font-size="1.7" fill="#000080">
<text x="75.4" y="39.3">12k</text>
<text x="75.4" y="37.7">R7</text>
<text x="82.7" y="38.9">1u</text>
<text x="82.7" y="37.3">C6</text>
<text x="155" y="38.4">1.27MM*4P排母</text>
<text x="155" y="36.8">CN2</text>
<text x="177.5" y="39.3">1.27MM*4P排母</text>
<text x="177.5" y="37.7">CN1</text>
<text x="214.4" y="46.6">Molex white 2-pin</text>
<text x="214.4" y="45">J1</text>
<text x="246" y="44.8">TPS7A0533PDBZR</text>
<text x="246" y="43.1">U4</text>
<text x="52.9" y="51.1">0.1u</text>
<text x="52.9" y="49.5">C1</text>
<text x="242.8" y="53.1">C17</text>
<text x="255.2" y="53.8">1uF</text>
<text x="255.2" y="52.2">C16</text>
<text x="79.1" y="58.5">R</text>
<text x="80.3" y="58.5">6</text>
<text x="242.6" y="54.7">10uF</text>
<text x="45.7" y="65.7">C5</text>
<text x="56.5" y="65.7">C4</text>
<text x="65.5" y="64.8">ESP8266EX</text>
<text x="68" y="62.6">U1</text>
<text x="78.8" y="60.3">12k</text>
<text x="45.1" y="67.5">10uF</text>
<text x="55" y="67.5">0.1u</text>
<text x="31.2" y="77.3">AN9520-245</text>
<text x="31.2" y="75.7">L3</text>
<text x="45.7" y="76.8">8.6pF</text>
<text x="45.7" y="75.2">C2</text>
<text x="174.7" y="77.3">5.6pF</text>
<text x="174.7" y="75.7">C7</text>
<text x="43" y="82.9">C3</text>
<text x="53.8" y="82.9">L1</text>
<text x="115.2" y="80.9">200</text>
<text x="115.2" y="79.2">R1</text>
<text x="163.9" y="82.7">26MHz</text>
<text x="163.9" y="81">Y1</text>
<text x="43" y="84.5">2.4pF</text>
<text x="53.8" y="84.5">1.5nH</text>
<text x="242.4" y="88.9">DRV8833CPWPR</text>
<text x="242.4" y="87.4">U3</text>
<text x="59.2" y="92.6">12k</text>
<text x="59.2" y="91">R4</text>
<text x="159.4" y="95.5">C8</text>
<text x="260.1" y="94.6">2.2u</text>
<text x="265.9" y="94.7">C9</text>
<text x="300.2" y="95.6">C10</text>
<text x="159.4" y="97.1">5.6pF</text>
<text x="300.2" y="97.2">10u</text>
<text x="281.1" y="103.7">0.01u</text>
<text x="282.1" y="105.5">C15</text>
<text x="79.6" y="119.9">R5</text>
<text x="79.6" y="121.5">12k</text>
<text x="82.5" y="123.5">LED-0603_R</text>
<text x="86.2" y="120.8">LED1</text>
<text x="99.4" y="124.2">12k</text>
<text x="99.4" y="122.6">R2</text>
<text x="158.6" y="125.3">W25Q32JWSSIQ_C2980995</text>
<text x="167.5" y="123.3">U2</text>
<text x="94" y="131.4">1k</text>
<text x="94" y="129.8">R3</text>
<text x="43.9" y="158.5">4.7k</text>
<text x="43.9" y="156.8">R8</text>
<text x="43.9" y="167.6">R9</text>
<text x="57.6" y="167.7">C11</text>
<text x="43.9" y="169.3">4.7k</text>
<text x="57.6" y="169.3">220pF</text>
<text x="43.7" y="177.9">MPU6050-YJLTY</text>
<text x="43.7" y="176.2">U5</text>
<text x="100.8" y="177.4">1.27MM*4P排母</text>
<text x="100.8" y="175.8">CN3</text>
<text x="32.7" y="195.5">4.7k</text>
<text x="32.7" y="193.9">R10</text>
<text x="38.1" y="195.5">4.7k</text>
<text x="38.1" y="193.9">R11</text>
<text x="69.3" y="196.4">0.1u</text>
<text x="69.3" y="194.7">C12</text>
<text x="46.7" y="224.3">0.1u</text>
<text x="46.7" y="222.7">C13</text>
<text x="55.8" y="224.3">0.1u</text>
<text x="55.8" y="222.7">C14</text>
</g>
<g font-size="1.7" fill="#00f">
<text x="154.8" y="40.6">1</text>
<text x="156.6" y="41.5">1</text>
<text x="177.3" y="41.5">1</text>
<text x="154.8" y="42.4">2</text>
<text x="154.8" y="44.2">3</text>
<text x="154.8" y="46">4</text>
<text x="156.6" y="43.3">2</text>
<text x="156.6" y="45.1">3</text>
<text x="156.6" y="46.9">4</text>
<text x="177.3" y="43.3">2</text>
<text x="177.3" y="45.1">3</text>
<text x="177.3" y="46.9">4</text>
<text x="179.2" y="42.4">1</text>
<text x="179.2" y="44.2">2</text>
<text x="179.2" y="46">3</text>
<text x="179.2" y="47.8">4</text>
<text x="251.7" y="47.8">3</text>
<text x="215.9" y="51.3">1</text>
<text x="215.9" y="49.5">2</text>
<text x="241.4" y="48.7">2</text>
<text x="243.2" y="49.6">OUT</text>
<text x="249" y="48.7">IN</text>
<text x="76.3" y="66.9" transform="rotate(-90 76.3 66.9)">33</text>
<text x="76.9" y="71.5" transform="rotate(-90 76.9 71.5)">GND</text>
<text x="80" y="66.9" transform="rotate(-90 80 66.9)">32</text>
<text x="81.8" y="66.9" transform="rotate(-90 81.8 66.9)">31</text>
<text x="87.2" y="66.9" transform="rotate(-90 87.2 66.9)">28</text>
<text x="89" y="66.9" transform="rotate(-90 89 66.9)">27</text>
<text x="90.8" y="66.9" transform="rotate(-90 90.8 66.9)">26</text>
<text x="92.6" y="66.9" transform="rotate(-90 92.6 66.9)">25</text>
<text x="80.5" y="76.5" transform="rotate(-90 80.5 76.5)">EXT_RSTB</text>
<text x="82.3" y="74.3" transform="rotate(-90 82.3 74.3)">RES12K</text>
<text x="87.7" y="74.8" transform="rotate(-90 87.7 74.8)">XTAL_IN</text>
<text x="89.5" y="76.5" transform="rotate(-90 89.5 76.5)">XTAL_OUT</text>
<text x="91.3" y="74.5" transform="rotate(-90 91.3 74.5)">U0_TXD</text>
<text x="93.1" y="74.6" transform="rotate(-90 93.1 74.6)">U0_RXD</text>
<text x="94.8" y="77.6">GPIO5</text>
<text x="101" y="76.7">24</text>
<text x="69" y="78.5">2</text>
<text x="70.9" y="79.4">LNA</text>
<text x="93.4" y="83">SD_CLK</text>
<text x="94.3" y="81.2">SD_D0</text>
<text x="94.3" y="79.4">SD_D1</text>
<text x="101" y="83.9">20</text>
<text x="101" y="82.1">21</text>
<text x="101" y="80.3">22</text>
<text x="101" y="78.5">23</text>
<text x="69" y="85.7">6</text>
<text x="69" y="87.5">7</text>
<text x="69" y="89.3">8</text>
<text x="70.9" y="86.6">TOUT</text>
<text x="70.9" y="88.4">CHIP_EN</text>
<text x="92.8" y="84.8">SD_CMD</text>
<text x="94.3" y="88.4">SD_D2</text>
<text x="94.3" y="86.6">SD_D3</text>
<text x="101" y="87.5">18</text>
<text x="101" y="85.7">19</text>
<text x="160.3" y="88.4">1</text>
<text x="168.6" y="84.8">3</text>
<text x="70.9" y="90.2">XPD_DCDC</text>
<text x="233.3" y="91.1">1</text>
<text x="233.3" y="92.9">2</text>
<text x="233.3" y="94.8">3</text>
<text x="235.1" y="92">nSLEEP</text>
<text x="235.1" y="93.9">AOUT1</text>
<text x="235.1" y="95.7">AISEN</text>
<text x="247.6" y="93.9">AIN2</text>
<text x="247.6" y="92">AIN1</text>
<text x="247.7" y="95.7">VINT</text>
<text x="252.6" y="94.8">14</text>
<text x="252.6" y="92.9">15</text>
<text x="252.6" y="91.1">16</text>
<text x="80" y="98.6" transform="rotate(-90 80 98.6)">9</text>
<text x="80.7" y="97.1" transform="rotate(-90 80.7 97.1)">MTMS/GPIO14</text>
<text x="81.8" y="99.7" transform="rotate(-90 81.8 99.7)">10</text>
<text x="82.5" y="97.1" transform="rotate(-90 82.5 97.1)">MTDI/GPIO12</text>
<text x="85.4" y="99.7" transform="rotate(-90 85.4 99.7)">12</text>
<text x="86.1" y="97.1" transform="rotate(-90 86.1 97.1)">MTCK/GPIO13</text>
<text x="87.2" y="99.7" transform="rotate(-90 87.2 99.7)">13</text>
<text x="87.9" y="97.1" transform="rotate(-90 87.9 97.1)">MTDO/GPIO15</text>
<text x="89" y="99.7" transform="rotate(-90 89 99.7)">14</text>
<text x="89.7" y="97.1" transform="rotate(-90 89.7 97.1)">GPIO2</text>
<text x="90.8" y="99.7" transform="rotate(-90 90.8 99.7)">15</text>
<text x="91.5" y="97.1" transform="rotate(-90 91.5 97.1)">GPIO0</text>
<text x="92.6" y="99.7" transform="rotate(-90 92.6 99.7)">16</text>
<text x="93.3" y="97.1" transform="rotate(-90 93.3 97.1)">GPIO4</text>
<text x="233.3" y="96.6">4</text>
<text x="233.3" y="98.4">5</text>
<text x="233.3" y="100.2">6</text>
<text x="233.3" y="102">7</text>
<text x="235.1" y="97.5">AOUT2</text>
<text x="235.1" y="99.3">BOUT2</text>
<text x="235.1" y="101.1">BISEN</text>
<text x="249.3" y="99.3">VM</text>
<text x="249.4" y="101.1">NC</text>
<text x="252.6" y="102">10</text>
<text x="252.6" y="100.2">11</text>
<text x="252.6" y="98.4">12</text>
<text x="233.3" y="103.8">8</text>
<text x="235.1" y="102.9">BOUT1</text>
<text x="235.1" y="104.7">nFAULT</text>
<text x="247.3" y="106.5">EPAD</text>
<text x="247.6" y="104.7">BIN1</text>
<text x="247.6" y="102.9">BIN2</text>
<text x="252.6" y="103.8">9</text>
<text x="252.6" y="105.6">17</text>
<text x="150.3" y="127.2">1</text>
<text x="150.3" y="129">2</text>
<text x="150.3" y="130.9">3</text>
<text x="152.1" y="128.1">CS#</text>
<text x="152.1" y="129.9">DO(IO1)</text>
<text x="152.1" y="131.8">WP#(IO2)</text>
<text x="165.6" y="129.9">HOLD#orRESET#(IO3)</text>
<text x="181.8" y="131.8">CLK</text>
<text x="185.8" y="130.9">6</text>
<text x="185.8" y="129">7</text>
<text x="178.4" y="133.6">DI(IO0)</text>
<text x="185.8" y="132.7">5</text>
<text x="100.6" y="179.6">1</text>
<text x="48.4" y="180.6" transform="rotate(-90 48.4 180.6)">24</text>
<text x="48.9" y="184.9" transform="rotate(-90 48.9 184.9)">SDA</text>
<text x="50.2" y="180.6" transform="rotate(-90 50.2 180.6)">23</text>
<text x="50.7" y="184.6" transform="rotate(-90 50.7 184.6)">SCL</text>
<text x="52" y="180.6" transform="rotate(-90 52 180.6)">22</text>
<text x="52.5" y="185.9" transform="rotate(-90 52.5 185.9)">RESV</text>
<text x="53.8" y="180.6" transform="rotate(-90 53.8 180.6)">21</text>
<text x="54.3" y="185.9" transform="rotate(-90 54.3 185.9)">RESV</text>
<text x="55.6" y="180.6" transform="rotate(-90 55.6 180.6)">20</text>
<text x="57.4" y="180.6" transform="rotate(-90 57.4 180.6)">19</text>
<text x="57.9" y="185.9" transform="rotate(-90 57.9 185.9)">RESV</text>
<text x="100.6" y="181.4">2</text>
<text x="100.6" y="183.2">3</text>
<text x="100.6" y="185">4</text>
<text x="102.5" y="180.5">1</text>
<text x="102.5" y="182.3">2</text>
<text x="102.5" y="184.1">3</text>
<text x="102.5" y="185.9">4</text>
<text x="44.7" y="189.5">1</text>
<text x="44.7" y="191.3">2</text>
<text x="46.5" y="190.4">CLKIN</text>
<text x="56.1" y="187.1" transform="rotate(-90 56.1 187.1)">CPOUT</text>
<text x="60.4" y="191.3">17</text>
<text x="44.7" y="193.1">3</text>
<text x="44.7" y="194.9">4</text>
<text x="44.7" y="196.7">5</text>
<text x="46.5" y="192.2">NC</text>
<text x="46.5" y="194">NC</text>
<text x="46.5" y="195.8">NC</text>
<text x="46.5" y="197.6">NC</text>
<text x="57.2" y="197.6">NC</text>
<text x="57.2" y="195.8">NC</text>
<text x="57.2" y="194">NC</text>
<text x="57.2" y="192.2">NC</text>
<text x="60.4" y="196.7">14</text>
<text x="60.4" y="194.9">15</text>
<text x="60.4" y="193.1">16</text>
<text x="44.7" y="198.5">6</text>
<text x="46.5" y="199.4">AUX_DA</text>
<text x="57.8" y="202.9">EP</text>
<text x="61.2" y="202.1">25</text>
<text x="48.4" y="208.7" transform="rotate(-90 48.4 208.7)">7</text>
<text x="49.1" y="207.2" transform="rotate(-90 49.1 207.2)">AUX_CL</text>
<text x="50.2" y="208.7" transform="rotate(-90 50.2 208.7)">8</text>
<text x="50.9" y="207.2" transform="rotate(-90 50.9 207.2)">VLOGIC</text>
<text x="52" y="208.7" transform="rotate(-90 52 208.7)">9</text>
<text x="52.7" y="207.2" transform="rotate(-90 52.7 207.2)">AD0</text>
<text x="53.8" y="209.8" transform="rotate(-90 53.8 209.8)">10</text>
<text x="54.5" y="207.2" transform="rotate(-90 54.5 207.2)">REGOUT</text>
<text x="55.6" y="209.8" transform="rotate(-90 55.6 209.8)">11</text>
<text x="56.3" y="207.2" transform="rotate(-90 56.3 207.2)">FSYNC</text>
<text x="57.4" y="209.8" transform="rotate(-90 57.4 209.8)">12</text>
<text x="58.1" y="207.2" transform="rotate(-90 58.1 207.2)">INT</text>
</g>
<g font-size="1.7">
<text x="241.4" y="46.9">1</text>
<text x="243.2" y="47.8">GND</text>
<text x="160.3" y="84.8">4</text>
<text x="168.6" y="88.4">2</text>
<text x="248" y="97.5">GND</text>
<text x="252.6" y="96.6">13</text>
<text x="150.3" y="132.7">4</text>
<text x="152.1" y="133.6">GND</text>
<text x="55.8" y="190.4">GND</text>
<text x="60.4" y="189.5">18</text>
</g>
<g font-size="1.7" fill="#f00">
<text x="83.6" y="66.9" transform="rotate(-90 83.6 66.9)">30</text>
<text x="85.4" y="66.9" transform="rotate(-90 85.4 66.9)">29</text>
<text x="69" y="76.7">1</text>
<text x="70.9" y="77.6">VDDA</text>
<text x="84.1" y="72.5" transform="rotate(-90 84.1 72.5)">VDDA</text>
<text x="85.9" y="72.7" transform="rotate(-90 85.9 72.7)">VDDD</text>
<text x="69" y="80.3">3</text>
<text x="69" y="82.1">4</text>
<text x="69" y="83.9">5</text>
<text x="70.9" y="81.2">VDD3P3</text>
<text x="70.9" y="83">VDD3P3</text>
<text x="70.9" y="84.8">VDD_RTC</text>
<text x="101" y="89.3">17</text>
<text x="92.2" y="90.2">VDD_PST</text>
<text x="83.6" y="99.7" transform="rotate(-90 83.6 99.7)">11</text>
<text x="84.3" y="97.1" transform="rotate(-90 84.3 97.1)">VDDPST</text>
<text x="181.5" y="128.1">VCC</text>
<text x="185.8" y="127.2">8</text>
<text x="55.9" y="199.4">VDD</text>
<text x="60.4" y="198.5">13</text>
</g>
</svg>
